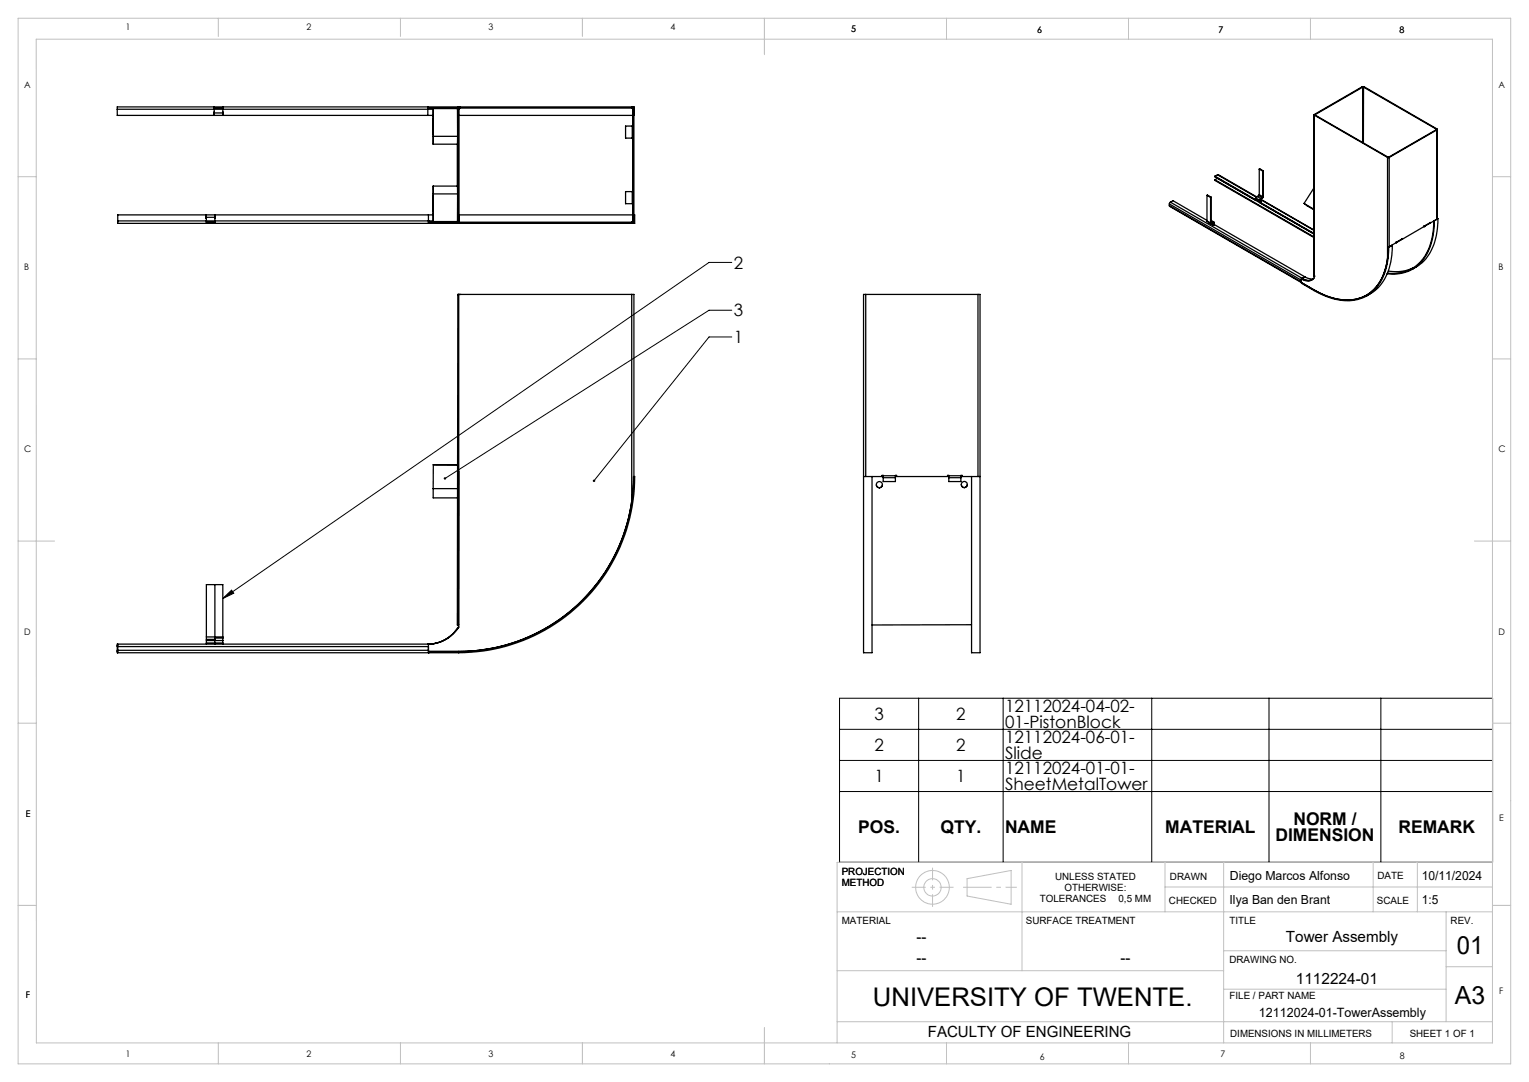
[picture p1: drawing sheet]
<svg xmlns="http://www.w3.org/2000/svg" width="420mm" height="297mm" viewBox="0 0 420 297" stroke-linecap="round" stroke-linejoin="round" font-family="sans-serif">
<g fill="none" stroke="#000" stroke-width=".35">
<path d="M32.2 30v1.7h85.3M32.2 30h85.3M58.8 29.7v1.3M58.8 31v.7M58.8 29.7h2.4M58.8 29.3v.4M58.8 31h2.4M58.8 30.8h-.1v.9M61.2 29.7v1.3M61.2 31v.7M61.2 29.3v.4M61.2 30.8h.1v.9"/>
<path d="M117.5 31.7h1.5M117.5 30h1.5M117.5 29.7v.3M117.5 29.3h-85.3v.7M117.5 29.7h8.2M117.5 29.3h8.4M117.5 29.3v.4M117.5 30v1.7M117.7 29.7v.3M119 32.7v1.9zM119 35v2zM119 29.8v9.8"/>
<path d="M119 29.8h6.7v7.6M119 29.8v7.6M119 37.4h6.7M119 37.4v2.2M125.6 39.6v11.5M125.7 29.9h.4M125.7 37.4v2.2h-6.7M125.9 29.3h47.6M125.9 29.3v.2M126.1 31.7h47.7M126.1 29.9v31.1M126.2 29.3l-.4 .2-.2 .3"/>
<path d="M126.3 29.7v-.4l-.2 .1-.3 .5v31.2M126.3 29.7l-.2 .2M126.3 29.7h47.2M173.5 29.3h.3M173.5 29.3l.5 .2 .1 .4M173.5 29.7l.3 .2M173.5 29.3v.4M173.7 34.6h.1M173.7 37.9h.1M173.7 34.6v3.3M173.7 34.6h-1.9v3.3h1.9M173.8 29.9h.3"/>
<path d="M173.8 29.9v30.8M173.8 29.3h.4l-.1 2.4M173.8 29.3v.1M174.1 29.9v30.8M361 31.5v44.8a2.66 2.66 0 0 1-3.6 .3M361 31.5h.1M374.2 23.8h.5M374.2 23.8l-13.2 7.7M374.2 23.8l.1 .1M374.3 23.9h.2M374.3 23.9l-13.2 7.6M374.3 23.9v15.2"/>
<path d="M374.5 23.9l20 11.6M374.5 23.9v15.3M374.7 23.8l-.2 .1M374.7 23.8l20 11.6M394.5 35.5v.1M394.5 35.6l.2 .1M394.5 35.6l-13 7.5M394.7 35.4v.3M394.7 35.7l-13.1 7.5M394.7 35.7v24.5M394.7 35.4l-.2 .1M394.8 35.5l-.1 24.7"/>
<path d="M56.5 59v.8h.2M56.7 59.7v1.3M56.7 59v.7M56.7 59.7h2.3M59 59.7v1.3M59 59v.7M59.2 59v.8h-.2M117.7 59h1.3M117.7 59v1.6M117.7 59h-85.4v1.6M119 56v2zM119 53.7v1.9z"/>
<path d="M119 51.1v9.7M119 51.1h6.7v2.1M119 51.1v2.1M119 53.2h6.7M119 53.2v7.6M125.7 53.2v7.6h-6.7M126.1 59h.1M126.2 59h47.6M126.2 59l-.1 1.6M173.7 55.9h.1M173.7 52.6h.1M173.7 52.6v3.3"/>
<path d="M173.7 52.6h-1.9v3.3h1.9M174.1 59h.2v2.3h-.3M321.2 56.5l39.8 23.1M321.2 56l36.2 20.9M321.2 56.5l36.2 20.9M321.2 56v.5M321.5 55.5l-.3 .5M321.5 55.5l36.2 20.9M321.5 55.5l.7-.4 9.3 5.4M331.5 53.6v7M331.5 53.6l1 .6M331.5 53.6l1.2 .5"/>
<path d="M332.5 54.2v7M332.7 54.1l-.2 .1M332.7 54.1v7M333.7 49.4l27.3 15.6M333.7 48.4v.1l27.3 15.7M333.7 49.4v.1l27.3 15.7M333.7 48.4l11.3 6.5M334.4 48l10.8 6M334.4 48.9l-.7 .5M334.4 48l-.7 .4M334.4 48l10.7 6.1M345 54.9v.1l.2-.1"/>
<path d="M345.1 54.7v.2M345.1 54.8l-.1 .1M345.1 54.4l.9 .6M345.1 54.7l.9 .6M345.1 54.4v.3M345.1 54.9l1 .6M345.3 53.9l-.2 .5M345.3 53.9l1 .6M345.8 53.7l-.5 .2M345.8 53.7l.9 .6M345.9 53.4l-.1 .3M345.9 46.4l.1-.1 1 .6"/>
<path d="M345.9 46.4l1 .6M345.9 53.4l1 .6M345.9 46.4v7M346 55.3l.1 .2M346 55v.3M346.1 55.5l14.9 8.6M346.1 55.5v.2M346.2 55.2l.1 .1M346.2 54.9l-.2 .1M346.2 54.9v.3M346.2 55.2l-.2 .1M346.2 54.7l14.8 8.5"/>
<path d="M346.3 54.7l14.7 8.4M346.3 54.5l-.3 .5M346.3 54.6l-.1 .3M346.3 54.5v.1M346.3 55.3v.1M346.4 55.3l-.3 .2M346.4 55.3h-.1M346.4 55.3h.1M346.7 54.3l-.4 .2M346.7 54.4l-.4 .2M346.7 54.3v.1M346.9 54l-.2 .3"/>
<path d="M346.9 47v7M347 53.9l-.3 .5M347 46.9l-.1 .1M347 46.9v7M347 53.9l-.1 .1M358.2 55.8l2.8 1.7M358.2 55.8l2.8 1.8M361 51.5l-2.8 4.3M381.1 43.2h.5M381.1 43.2v27.8a12.8 12.8 0 0 1-6.5 10.4 14 14 0 0 1-12.8-1.4l-.8-.4M381.3 43.1h.2M381.3 43.1l-.2 .1"/>
<path d="M381.3 43.1l-20.3-11.5 20.1 11.6M381.5 43.1l.1 .1M381.6 43.2v24.5M394.8 60h.1M394.8 60h.2M32.3 60.6v.7h85.4M32.3 60.6h85.4M56.7 61v.3M56.7 61h2.3M59 61v.3M117.7 60.6h1.3M117.7 60.6v.4"/>
<path d="M117.7 61h8M117.7 61.3h8.3M117.7 61v.3M117.8 60.6v.4M125.6 60.8l.2 .3M125.8 61.1h.2M126 61.3h47.5M173.5 61.3h.5M173.5 61h-47.5v.3M173.5 61v.3M173.8 60.7l-.3 .3M173.8 60.7h.3"/>
<path d="M174 61.1v.2M174.1 60.7l-.1 .5-.5 .1M331.5 60.6l1.1 .8M331.5 60.6l1 .6M332.2 61.2h.1M332.2 61.2l1 .6M332.5 61.2l.3 .2M332.7 61.1l.1 .1M332.7 60.5l.7 .5M332.7 61.1l-.2 .1M332.7 60.6l.5 .4M332.8 61.2v.2"/>
<path d="M333 61.3l.4 .3M333.2 61l.3 .1M333.2 61.1l.2 .1M333.2 61.8v.1M333.2 61.9l.4-.2 24.8 14.3M333.2 61l-.4 .2M333.2 61v.1M333.2 61.1l-.4 .3M333.4 61.6l-.2 .2M333.4 61.2v.4M333.5 61.5l-.1 .3M333.5 61.1l-.1 .1"/>
<path d="M333.5 61.1v.4M333.5 61.5l-.1 .1M357.4 76.6v.9M357.6 76.5a3 3 0 0 0 2.8 .3M357.6 76.5l-.2 .1M357.7 76.4l1.2 .5h1.2M357.7 76.4l-.1 .1M357.7 76.4v.1M358.4 76l1.2 .5h1.2M358.4 76l-.7 .4M361 75.8h.1M361 79.6v.2"/>
<path d="M361 79.6l-3.5-2v.1l3.5 2.1M381.3 67.8a15.4 15.4 0 0 1-4.8 12.5 12.5 12.5 0 0 1-13 .6l-2.5-1.3M381.3 67.8l.2 .1M381.4 67.8h-.1M381.5 67.9a15.3 15.3 0 0 1-4.9 12.5 11.7 11.7 0 0 1-11.4 1.3l-4.2-1.9M381.6 67.7l-.1 .1M382.4 67.3h.1M382.4 67.3a15.4 15.4 0 0 1-4.8 12.5l-2.1 1.4M382.4 67.3l-.9 .6M383.5 66.6l-1.9 1.1M383.5 66.6h.1M383.6 66.4h.1"/>
<path d="M383.6 66.4l-.1 .2M385.1 65.6l-1.5 1M385.1 65.5h.1v.1M385.1 65.5v.1M385.1 65.6l-1.5 .8M385.1 65.5l.1 .1M385.2 65.5h.1M388.3 73.4a10.8 10.8 0 0 1-6.9 1M391.2 62.2h.1M391.2 62.2l-6 3.4M391.3 62h.1M391.3 62l-.1 .2"/>
<path d="M392.7 61.2l-1.5 1M392.7 61.1h.2v.1M392.7 61.1v.1M392.7 61.2l-1.4 .8M392.7 61.1l.2 .1M392.8 61.1h.1M393.8 60.6a15.4 15.4 0 0 1-4.8 12.4 10.6 10.6 0 0 1-7.9 2M393.9 60.6h.1M394 60.6a15.4 15.4 0 0 1-4.9 12.5 10.6 10.6 0 0 1-8.1 2M394.7 60.2l-1.8 1M395 60a15.3 15.3 0 0 1-4.9 12.5l-2.1 1.4M395 60l-1 .6"/>
<path d="M125.8 80.8h.5M125.8 80.8h47.7M125.8 80.9h.2M125.8 80.8v.1M125.8 80.9l-.2 90.7h.3l.1-42.3M126 80.8v91.4M173.5 80.8v56.7a48 48 0 0 1-47.5 41.3M173.5 80.8h.6v50M237.8 80.8h-.6v50M237.8 80.8h30.8M237.8 80.8v50M268.6 80.8h.6v50"/>
<path d="M268.6 80.8v50M119 134.1h6.7M119 134.1v2.6h6.7M119 127.6h6.7M119 127.6v6.5M119 127.6h.1M237.2 130.8v48.4h2.3v-48.4M240.7 133l.2 .6 .6 .3M242.4 133l-.3 .6-.6 .3M242.6 130.6v.5M242.6 130.6l-.3-.1v.3h-5.1M242.6 131.1v1.1h3.4v-1.1"/>
<path d="M242.6 130.6h3.4M242.6 131.1h3.4M246 130.6v.5M246 130.6l.3-.1v.3h14v-.3l.3 .1M260.6 130.6v.5M260.6 130.6h3.3M260.6 131.1v1.1h3.3v-1.1M260.6 131.1h3.3M263.9 130.6v.5M263.9 130.6l.4-.1v.3h4.9M264.1 133l.2 .6 .6 .2M265.7 133l-.2 .6-.6 .2"/>
<path d="M266.9 130.8v48.4h2.3v-48.4M32.2 178.5v.3M32.2 177.2v.3M32.2 177.5v1M32.2 178.8v.4h93.8M32.2 178.8h.1M32.2 177.2h.1M32.2 178.5h85.5M32.2 177.5h85.5M32.3 176.8v2.4M56.7 174.8v.7M56.7 175.5v.3"/>
<path d="M56.7 176.5v.3M56.7 174.8v-14.3h4.5v14.3M56.7 174.8h4.5M56.7 175.8v.7M56.7 175.5h2.3M56.7 175.8h4.5M56.7 176.5h4.5M59 160.5v15M59 175.5v1.3M59 175.2h2.2M61.2 175.2v.6M61.2 176.5v.3"/>
<path d="M61.2 174.8v.4M61.2 175.8v.7M117.7 178.8v.4M117.7 176.8h-85.5v.4M117.7 178.8h8.3M117.7 176.8v2M117.8 178.8v.4M125.8 172.5l-.1-.1a9.6 9.6 0 0 1-8.2 4.4 9.5 9.5 0 0 0 6.4-2.4M125.9 171.5h.1M126 178.8a48 48 0 0 0 48-48h.3a48.4 48.4 0 0 1-48.3 48.4M126 172.2a9.9 9.9 0 0 1-8.3 4.6M126 178.8v.4"/>
<path d="M126 172.2l-.3 .2M266.9 171.5l-27.4 .1"/>
<circle cx="241.6" cy="133" r=".84"/>
<circle cx="264.9" cy="133" r=".84"/>
</g>
<g fill="#000">
<path d="M122 131.1v.4l.2-.2-.2 .2a.34 .34 0 0 0 .4 .1 .34 .34 0 0 0 .1-.5 .34 .34 0 0 0-.5 0zM162.9 131.7v.6l.3-.3-.3 .3a.34 .34 0 0 0 .5-.1 .34 .34 0 0 0 0-.4 .34 .34 0 0 0-.5-.1zM61.2 164.3l2.4-2.3 .6 .8z"/>
<circle cx="126.3" cy="80.8" r=".18"/>
</g>
<g fill="none" stroke="#000" stroke-width=".27">
<path d="M201 72h-6.2l-133.6 92.3M201 85.2h-6.2l-72.6 46.1M201 92.5h-6.2l-31.6 39.5M61.2 164.3l2.4-2.3 .6 .8zM230.6 191.7h179.4v45h-179.4zM252.3 191.7v45M275.6 191.7v45M316.4 191.7v45M348.6 191.7v45M379.3 191.7v45M230.6 200.2h179.4M230.6 208.7h179.4"/>
<path d="M230.6 217.3h179.4"/>
</g>
<g fill="none" stroke="#c0c0c0" stroke-width=".27">
<path d="M5 5h410v287h-410zM9.9 10.8h400.1v275.5h-400zM60 5v5M110 5v5M160 5v5M210 5v10M260 5v5.8M310 5v5.8M360 5v5.8M5 48.5h5M410 48.5h5M5 98.5h5"/>
<path d="M410 98.5h5M5 148.5h10M405 148.5h10M5 198.5h5M410 198.5h5M280.7 236.7v29.7M320 236.7v13.6M336.1 236.7v49.6M377.2 236.7v13.6M389.3 236.7v13.6M410 236.7h-180.1v49.6M5 248.5h5"/>
<path d="M229.9 250.3h180.1M265.6 241.2l12.1-2.3v9.3l-12.1-2.2zM320 243.5h90M397.2 250.3v30.2M410 248.5h5M229.9 266.4h106.2M336.1 271.5h61.1M336.1 261h61.1M397.2 265.4h12.8M60 286.3v5.7M110 286.3v5.7M160 286.3v5.7"/>
<path d="M210 282v10M229.9 280.5h180.1M260 286.3v5.7M310 286.3v5.7M360 286.3v5.7M382.4 280.5v5.8"/>
<circle cx="256.1" cy="243.6" r="2.39"/>
<circle cx="256.1" cy="243.6" r="4.6"/>
</g>
<path d="M256.2 238.2v10.7" fill="none" stroke="#c0c0c0" stroke-width=".27" stroke-dasharray="15.2 1.3 1.3 1.3" stroke-dashoffset="11.8" stroke-linecap="butt"/>
<path d="M250.4 243.6h11.5" fill="none" stroke="#c0c0c0" stroke-width=".27" stroke-dasharray="15.2 1.3 1.3 1.3" stroke-dashoffset="11.4" stroke-linecap="butt"/>
<path d="M264.5 243.6h14.8" fill="none" stroke="#c0c0c0" stroke-width=".27" stroke-dasharray="15.2 1.3 1.3 1.3" stroke-dashoffset="7.4" stroke-linecap="butt"/>
<text font-size="7.1" x="239.8" y="276.1">UNIVERSITY OF TWENTE.</text>
<g font-size="6.9">
<text x="400.2" y="261.8">01</text>
<text x="399.7" y="275.7">A3</text>
</g>
<g font-size="4.8">
<text x="355.3" y="226.3">NORM /</text>
<text x="235.7" y="228.6">POS.</text>
<text x="258.3" y="228.6">QTY.</text>
<text x="276.1" y="228.6">NAME</text>
<text x="320.1" y="228.6">MATERIAL</text>
<text x="350.3" y="230.9">DIMENSION</text>
<text x="384.1" y="228.6">REMARK</text>
</g>
<g font-size="4.7">
<text x="201.6" y="73.7">2</text>
<text x="201.6" y="86.9">3</text>
<text x="201.6" y="94.2">1</text>
<text x="240.2" y="197.6">3</text>
<text x="262.7" y="197.6">2</text>
<text x="276.1" y="195.3">12112024-04-02-</text>
<text x="276.1" y="199.9">01-PistonBlock</text>
<text x="276.1" y="203.9">12112024-06-01-</text>
<text x="240.2" y="206.1">2</text>
<text x="262.7" y="206.1">2</text>
<text x="276.1" y="208.4">Slide</text>
<text x="240.2" y="214.7">1</text>
<text x="262.7" y="214.7">1</text>
<text x="276.1" y="212.4">12112024-01-01-</text>
<text x="276.1" y="216.9">SheetMetalTower</text>
</g>
<g font-size="4.2">
<text x="251.8" y="258.5">--</text>
<text x="353.2" y="258.5">Tower Assembly</text>
<text x="251.8" y="264.2">--</text>
<text x="307.8" y="264.2">--</text>
<text x="355.9" y="270">1112224-01</text>
<text x="254.9" y="284.6">FACULTY OF ENGINEERING</text>
</g>
<text font-size="3.5" x="345.8" y="279.1">12112024-01-TowerAssembly</text>
<g font-size="3.4">
<text x="337.8" y="241.7">Diego Marcos Alfonso</text>
<text x="390.5" y="241.6">10/11/2024</text>
<text x="337.8" y="248.3">Ilya Ban den Brant</text>
<text x="390.6" y="248.2">1:5</text>
</g>
<g font-size="2.7">
<text x="231.2" y="240.1">PROJECTION</text>
<text x="231.2" y="243.1">METHOD</text>
<text x="289.8" y="241.5">UNLESS STATED</text>
<text x="292.4" y="244.5">OTHERWISE:</text>
<text x="321.4" y="241.5">DRAWN</text>
<text x="378.4" y="241.3">DATE</text>
<text x="285.6" y="247.5">TOLERANCES</text>
<text x="307.3" y="247.5">0,5 MM</text>
<text x="321.1" y="248.1">CHECKED</text>
<text x="378.2" y="248">SCALE</text>
<text x="231.2" y="253.5">MATERIAL</text>
<text x="281.8" y="253.5">SURFACE TREATMENT</text>
<text x="337.7" y="253.5">TITLE</text>
<text x="398.5" y="253.5">REV.</text>
<text x="337.7" y="264.2">DRAWING NO.</text>
<text x="337.7" y="274.2">FILE / PART NAME</text>
<text x="337.9" y="284.6">DIMENSIONS IN MILLIMETERS</text>
<text x="387.3" y="284.6">SHEET 1 OF 1</text>
</g>
<g font-size="2.5">
<text x="34.6" y="8.2">1</text>
<text x="84.2" y="8.2">2</text>
<text x="134.2" y="8.2">3</text>
<text x="184.2" y="8.2">4</text>
<text x="233.8" y="8.8">5</text>
<text x="284.9" y="8.9">6</text>
<text x="334.7" y="8.9">7</text>
<text x="384.4" y="8.9">8</text>
<text x="6.7" y="24.2">A</text>
<text x="411.7" y="24.2">A</text>
<text x="6.7" y="74.2">B</text>
<text x="411.7" y="74.2">B</text>
<text x="6.7" y="124.2">C</text>
<text x="411.7" y="124.2">C</text>
<text x="6.7" y="174.2">D</text>
<text x="411.7" y="174.2">D</text>
<text x="7.1" y="224.3">E</text>
<text x="411.8" y="225.4">E</text>
<text x="7.1" y="273.9">F</text>
<text x="411.8" y="272.8">F</text>
<text x="34.6" y="290.2">1</text>
<text x="84.2" y="290.2">2</text>
<text x="134.2" y="290.2">3</text>
<text x="184.2" y="290.2">4</text>
<text x="233.8" y="290.5">5</text>
<text x="285.6" y="291">6</text>
<text x="335.2" y="290.2">7</text>
<text x="384.5" y="290.7">8</text>
</g>
</svg>
